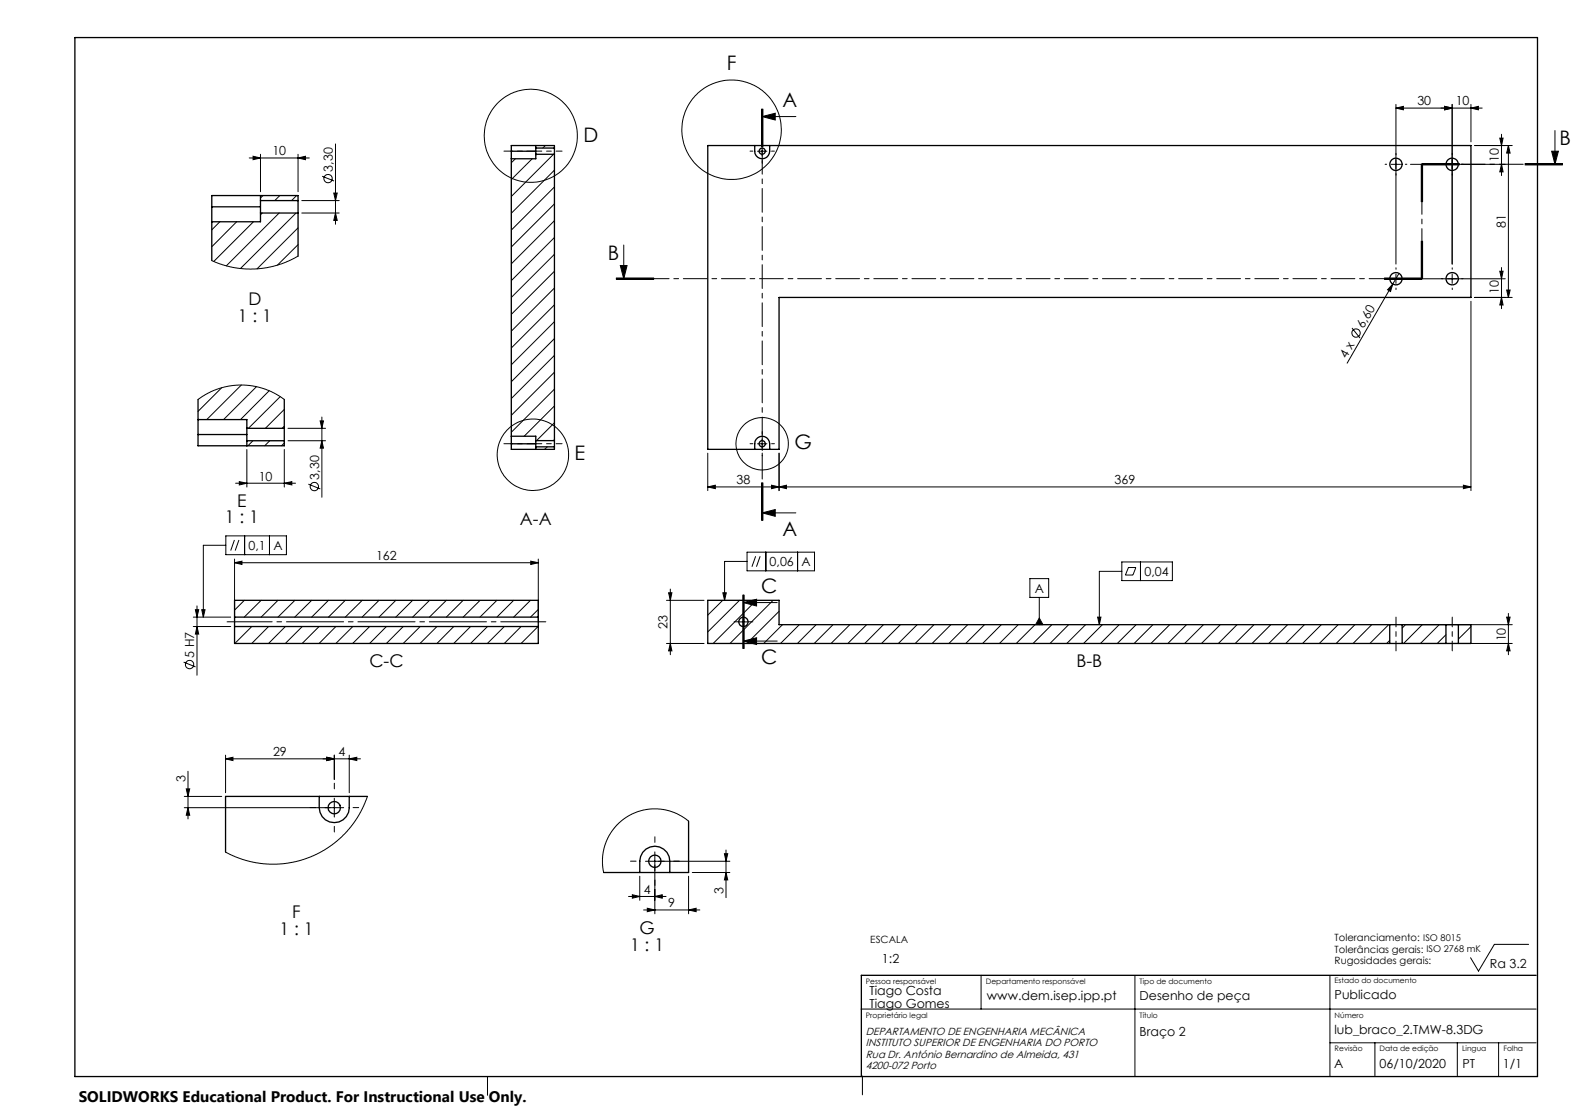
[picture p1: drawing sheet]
<svg xmlns="http://www.w3.org/2000/svg" width="420mm" height="297mm" viewBox="0 0 420 297" stroke-linecap="round" stroke-linejoin="round" font-family="sans-serif">
<g fill="none" stroke="#000" stroke-width=".35">
<path d="M20 10h390v277h-390zM142.9 39.5v1.6M142.9 38.8v.7M142.9 39.5h4.9M147.8 39.5v1.6M147.8 39.5v-.7h-11.5v1.5M188.7 38.8h203.6v40.5h-184.5v40.5h-19.1zM201.3 38.8a2.7 2.7 0 0 0 1.3 3.4 1.98 1.98 0 0 0 2.6-1.9v-1.5M56.5 55.1v4M56.5 59.1v10.4M56.5 55.1h13M69.5 53.5v3.3"/>
<path d="M69.5 56.8v2.3h-13M69.5 52.1v1.4M69.5 56.8h10M69.5 53.5h10M79.5 53.5v3.3M79.5 53.5v-1.4h-23v3M79.5 56.8v11.5M136.3 40.3v2M136.3 42.3v74M136.3 40.3h6.6M142.9 41.1v1.2h-6.6M142.9 41.1h4.9"/>
<path d="M147.8 41.1v76.4M52.8 111.9v3.9M52.8 111.9h13v2.3M52.8 106.5v5.4M52.8 115.8v3h23v-1.3M52.8 115.8h13M65.8 114.2v3.3M65.8 114.2h10M65.8 117.5v1.3M65.8 117.5h10M75.8 114.2v3.3M75.8 106.5v7.7"/>
<path d="M136.3 116.3v2M136.3 118.3v1.5h11.5v-.7M136.3 116.3h6.6v1.2M136.3 118.3h6.6M142.9 117.5v1.6M142.9 119.1v.7M142.9 117.5h4.9M142.9 119.1h4.9M147.8 117.5v1.6M201.3 119.8a2.8 2.8 0 0 1 .8-3.1 2 2 0 0 1 2.1-.2 2 2 0 0 1 1 1.8v1.5M62.5 164.5v2.5M62.5 167v4.6h81v-4.6"/>
<path d="M62.5 164.5v-4.4h81v4.4M62.5 164.5h81M62.5 167h81M143.5 164.5v2.5M370.6 171.6h3.3M370.6 166.5h3.3M370.6 166.5h-162.8v-6.4h-19.1v11.5h181.9M370.6 166.5v5.1M373.9 166.5h11.7M373.9 171.6h11.7M373.9 166.5v5.1M385.6 171.6h3.3"/>
<path d="M385.6 166.5h3.3M385.6 166.5v5.1M388.9 166.5h3.4v5.1h-3.4M388.9 166.5v5.1M85.1 212.3v3a4 4 0 0 0 4 4 4 4 0 0 0 4-4v-3M98 212.3h-37.9v14.9M183.6 218.9v13.7h-22.6M170.6 232.6v-3a4 4 0 0 1 4-4 4 4 0 0 1 4 4v3M409.6 260h-179.9v27"/>
<circle cx="203.3" cy="40.3" r=".83"/>
<circle cx="372.3" cy="43.8" r="1.65"/>
<circle cx="387.2" cy="43.8" r="1.65"/>
<circle cx="372.3" cy="74.3" r="1.65"/>
<circle cx="387.2" cy="74.3" r="1.65"/>
<circle cx="203.3" cy="118.3" r=".83"/>
<circle cx="198.2" cy="165.8" r="1.26"/>
<circle cx="89.1" cy="215.3" r="1.66"/>
<circle cx="174.6" cy="229.6" r="1.65"/>
</g>
<g fill="none" stroke="#000" stroke-width=".27">
<path d="M89.5 38.4v21.4M145.4 38.8l-.7 .7M203.1 29.1v10M203.2 31.1h9M203.2 31.1l3.5-.9v1.8zM203.3 29.1l-.1 12.5M203.4 29.1v10M372.3 28.8l1.9-.4v.9zM372.3 27.8v42.6M372.3 28.8h23M385.2 28.4l2 .4-2 .5zM387.2 27.8v42.6"/>
<path d="M392.3 28.8l1.9-.4v.9zM392.3 27.8v10M399.9 36.8h.9l-.4 2zM400.4 35.8v11M402.2 38.8l.5 2h-.9zM402.2 38.8v40.5M403.3 38.8h-10.1M414.7 34.8v9M58.6 59.1l-2.1 2.2M63.1 59.1l-6.6 6.7M66.5 42.1h16M67.5 41.7l2 .4-2 .5z"/>
<path d="M67.6 59.1l-10.6 10.6M69.5 41.1v10M70 56.8l-.5 .5M70.1 52.1l-.6 .7M74.4 56.8l-14 14.1M74.6 52.1l-1.3 1.4M79 56.8l-14.9 14.8M79.1 52.1l-1.3 1.4M79.5 42.1l2-.4v.9zM79.5 41.1v10M80.5 53.5h10M80.5 56.8h10"/>
<path d="M85.9 47l3.2 1.3M89 51.5h.9l-.4 2zM89.5 56.8l.4 2h-.9zM137.4 42.3l-1.1 1.1M141.9 42.3l-5.6 5.6M143.1 41.1l-.2 .3M147.6 41.1l-11.3 11.3M147.8 45.4l-11.5 11.5M147.8 49.8l-11.5 11.5M147.8 54.4l-11.5 11.5M147.8 58.8l-11.5 11.5M202 40.3h2.5"/>
<path d="M371 43.8h2.5M376.1 43.8h25.3M379 43.8v10M379.2 43.8v10M379.2 43.6h10M379.2 44h10M379.4 43.8v10M400.4 43.8l.4 2h-.9zM406.7 43.8h10M406.7 43.6h10M406.7 44h10M413.8 40.3h1.8l-.9 3.5z"/>
<path d="M79.5 68.3l-3.1 1.5-2.4 .9-3 .7-2.9 .3h-2.6l-3.4-.4-3.3-.9-2.3-.9M79.5 60.7l-11 11M79.5 65.2l-5.5 5.5M147.8 63.3l-11.5 11.5M147.8 67.8l-11.5 11.5M147.8 72.3l-11.5 11.5M147.8 76.8l-11.5 11.5M164.3 74.3h10M164.3 74.1h10M164.3 74.5h10M165.4 70.8h1.8l-.9 3.5zM166.3 65.3v9"/>
<path d="M369.2 74.1h10M369.2 74.5h10M371 74.3h2.5M371.4 75.7l-.6 2-.8-.4zM372.3 73.1v2.5M373.1 72.9l-13.9 23.9M376.1 74.3h25.3M379 64.3v10M379.2 64.3v10h-10M379.4 64.3v10M387.2 73.1v2.5M393.2 79.3h10.1"/>
<path d="M399.9 72.3h.9l-.4 2zM400.4 71.3v11M400.4 79.3l.4 2h-.9zM401.8 77.3h.9l-.5 2zM147.8 81.3l-11.5 11.5M147.8 85.8l-11.5 11.5M147.8 90.3l-11.5 11.5M147.8 94.8l-11.5 11.5M147.8 99.2l-11.5 11.5M360.5 87.5l2.2 2.6M392.3 80.3v50.5M52.8 106.5l2.2-1.4 2.9-1.4 3.2-.8 2.4-.2 3.5 .1 3.3 .8 2.9 1.2 2.6 1.7"/>
<path d="M59.1 103.4l-6.3 6.3M64.3 102.7l-9.2 9.2M65.8 119.8v10.1M67.5 117.5l-1.4 1.3M68.4 103.1l-8.8 8.8M71.8 104.2l-7.7 7.7M71.9 117.5l-1.3 1.3M74.7 105.8l-8.4 8.4M75.8 119.8v10.1M75.8 109.1l-5 5.1M75.8 113.6l-.6 .6M75.8 118.1l-.7 .7"/>
<path d="M76.8 117.5h10M76.8 114.2h10M85.4 112.2h.9l-.5 2zM85.8 111.2v21.4M85.8 117.5l.5 2h-.9zM145.9 119.1l-.7 .7M147.8 103.7l-11.5 11.5M147.8 108.2l-8 8.1M147.8 112.7l-4.7 4.8M147.8 117.2l-.2 .3M202 118.3h2.5M203.2 117v2.6"/>
<path d="M62.8 128.8h16M63.8 128.4l2 .4-2 .5zM75.8 128.8l2-.4v.9zM82.2 129.1l3.2 1.2M188.7 129.8l2-.4v.9zM188.7 129.8h203.6M188.7 120.8v10M203.1 128.7v10M203.2 136.7h9M203.2 136.7l3.5-.8v1.8zM203.3 128.7v10M203.4 128.7v10z"/>
<path d="M205.7 129.4l2.1 .4-2.1 .5zM207.8 129.8l1.9-.4v.9zM207.8 120.8v10M390.2 129.4l2.1 .4-2.1 .5zM60.2 142.9h16.2v5h-16.2zM60.2 145.4h-6v19.1M62.5 144l-1 2.8M62.5 150l2-.4v.9zM62.5 149v17M62.5 150h81M63.7 144l-1 2.8M65.2 142.9v5"/>
<path d="M71.9 142.9v5M141.5 149.6l2 .4-2 .5zM143.5 149v17M178.3 158h.9l-.4 2.1zM178.8 157.1v17.5M192.8 158h.9l-.5 2.1zM198.1 158.6v14.3M198.3 158.6v14.3M198.4 158.6v14.3M199.2 147.2h18v5h-18zM199.2 149.7h-6v10.4M201.5 148.3l-1 2.8"/>
<path d="M202.7 148.3l-1 2.8M204.2 147.2v5M212.7 147.2v5M274.6 154.3h5v5h-5zM277.1 159.3v7.2M299.2 149.8h13.4v5h-13.4zM299.2 152.3h-6v14.2M300.9 151.3h2l-.8 2h-2zM304.1 149.8v5M49 176.5l3.1 1.3M51.5 164.5h10M51.5 167h10"/>
<path d="M52.1 162.6h.9l-.5 1.9zM52.5 167l.5 2h-.9zM52.5 161.5v18.5M53.8 162.6h.9l-.5 1.9zM62.7 167l-.2 .1M65.2 160.1l-2.7 2.6M67.1 167l-4.5 4.6M69.6 160.1l-4.5 4.4M71.6 167l-4.5 4.6M74.1 160.1l-4.5 4.4M76.1 167l-4.5 4.6M78.6 160.1l-4.5 4.4"/>
<path d="M80.6 167l-4.5 4.6M83.1 160.1l-4.5 4.4M85.1 167l-4.5 4.6M87.6 160.1l-4.5 4.4M89.6 167l-4.5 4.6M92.1 160.1l-4.5 4.4M94.1 167l-4.5 4.6M96.6 160.1l-4.5 4.4M98.6 167l-4.5 4.6M101.1 160.1l-4.5 4.4M103 167l-4.4 4.6M105.6 160.1l-4.5 4.4"/>
<path d="M107.5 167l-4.5 4.6M110 160.1l-4.4 4.4M112 167l-4.5 4.6M114.5 160.1l-4.5 4.4M116.5 167l-4.5 4.6M119 160.1l-4.5 4.4M121 167l-4.5 4.6M123.5 160.1l-4.5 4.4M125.5 167l-4.5 4.6M128 160.1l-4.5 4.4M130 167l-4.5 4.6M132.5 160.1l-4.5 4.4"/>
<path d="M134.5 167l-4.5 4.6M137 160.1l-4.5 4.4M139 167l-4.5 4.6M141.5 160.1l-4.5 4.4M143.5 167l-4.5 4.6M143.5 162.5l-2 2M143.5 171.4l-.1 .2M177.7 171.6h10M177.7 160.1h10M178.8 171.6l.4 1.9h-.9zM192.7 160.1l-4 3.9M197 165.8h2.5"/>
<path d="M197.2 160.1l-8.5 8.4M198.2 164.5v2.5M198.2 160.7h9.1M198.2 170.9h9.1M198.2 160.7l3.6-.9v1.8zM198.2 170.9l3.6-.9v1.8zM201.7 160.1l-11.5 11.5M206.2 160.1l-11.5 11.5M207.8 163l-8.6 8.6M208.7 166.5l-5 5.1M213.1 166.5l-5 5.1M217.6 166.5l-4.9 5.1"/>
<path d="M222.1 166.5l-5 5.1M226.6 166.5l-5 5.1M231.1 166.5l-5 5.1M235.6 166.5l-5 5.1M240.1 166.5l-5 5.1M244.6 166.5l-5 5.1M249.1 166.5l-5 5.1M253.6 166.5l-5 5.1M258.1 166.5l-5.1 5.1M262.5 166.5l-5 5.1M267 166.5l-5 5.1M271.5 166.5l-5 5.1"/>
<path d="M276 166.5l-5 5.1M277.1 164.8l1 1.7h-1.9zM280.5 166.5l-5 5.1M285 166.5l-5 5.1M289.5 166.5l-5 5.1M292.7 164.5h.9l-.4 2zM294 166.5l-5 5.1M298.5 166.5l-5 5.1M303 166.5l-5 5.1M307.4 166.5l-5 5.1M311.9 166.5l-5 5.1M316.4 166.5l-5 5.1"/>
<path d="M320.9 166.5l-5 5.1M325.4 166.5l-5 5.1M329.9 166.5l-5 5.1M334.4 166.5l-5 5.1M338.9 166.5l-5 5.1M343.4 166.5l-5.1 5.1M347.8 166.5l-4.9 5.1M352.4 166.5l-5.1 5.1M356.8 166.5l-5 5.1M361.3 166.5l-5 5.1M365.8 166.5l-5 5.1M370.3 166.5l-5 5.1"/>
<path d="M370.6 170.7l-.8 .9M374.8 166.5l-.9 1M374.9 171.6h28.4M374.9 166.5h28.4M379.3 166.5l-5 5.1M383.8 166.5l-5 5.1M385.6 169.2l-2.3 2.4M392.3 167.1l-3.4 3.3M401.8 164.5h.9l-.5 2zM402.2 171.6l.5 1.9h-.9zM402.2 163.5v11.1M49.1 212.3h10"/>
<path d="M49.7 210.3h.9l-.5 2zM50.1 215.3l.5 2h-.9zM50.1 205.6v12.7M60.1 202.3l2-.4v.9zM60.1 201.3v10M60.1 202.3h36M87.1 201.9l2 .4-2 .5zM89.1 201.3v6.5M89.1 212.8v5M91.7 215.3h-42.6M93.1 202.3l2-.4v.9zM93.1 201.3v10"/>
<path d="M98 212.3l-2 4.6-1.8 2.7-1.9 2.4-1.8 1.7-2.5 2-2.6 1.5-2.6 1.3-3.1 1-3.1 .6-2.7 .3h-2.8l-2.9-.4-2.7-.6-2.8-1-2.6-1.2M183.6 218.9l-1.6-1.2-2.1-1-2.2-.7-2.3-.4-3.7 .3-1.9 .6-2.4 1.2-1.8 1.2-1.7 1.7-1.1 1.5-1 1.9-.7 2.1-.4 2.2v2.1l.3 2.2M167.6 239h10M168.6 238.5l2 .5-2 .5zM170.6 233.6v6.4M174.6 239l2-.5v1zM174.6 227.1v16.5M183.6 233.6v10M184.6 232.6h10M193.2 227.6h.9l-.5 2zM193.6 232.6l.5 2h-.9zM193.6 226.6v12.7"/>
<path d="M194.6 229.6h-22.5M171.6 242.6h15M172.6 242.1l2 .5-2 .5zM183.6 242.6l2-.5v1zM407.6 251.8h-9.1l-4.2 7.1-2.2-3.6M229.6 269h180M261.6 260v9M302.6 260v27M354.6 260v27M354.6 278h55M366.6 278v9M388.6 278v9"/>
<path d="M399.6 278v9M130 287v5M230 286.9v5"/>
<circle cx="141.5" cy="36.2" r="12.4"/>
<circle cx="195.1" cy="34.6" r="13.3"/>
<circle cx="87.5" cy="47.6" r="1.12"/>
<circle cx="361.6" cy="88.8" r="1.11"/>
<circle cx="203.2" cy="118.3" r="7"/>
<circle cx="83.8" cy="129.7" r="1.11"/>
<circle cx="142.1" cy="121.2" r="9.5"/>
<circle cx="50.6" cy="177.2" r="1.12"/>
</g>
<path d="M203.3 29.1v109.6" fill="none" stroke="#000" stroke-width=".27" stroke-dasharray="6.3 1.3 1.3 1.3" stroke-dashoffset="-.9"/>
<path d="M416.7 43.8h-37.5" fill="none" stroke="#000" stroke-width=".27" stroke-dasharray="6.3 1.3 1.3 1.3" stroke-dashoffset="-.3"/>
<path d="M379.2 43.8v30.5" fill="none" stroke="#000" stroke-width=".27" stroke-dasharray="6.3 1.3 1.3 1.3" stroke-dashoffset="3.2"/>
<path d="M379.2 74.3h-214.9" fill="none" stroke="#000" stroke-width=".27" stroke-dasharray="6.3 1.3 1.3 1.3" stroke-dashoffset="2.4"/>
<path d="M198.3 158.6v14.3" fill="none" stroke="#000" stroke-width=".27" stroke-dasharray="6.3 1.3 1.3 1.3" stroke-dashoffset="1.1"/>
<g fill="none" stroke="#000" stroke-width=".27" stroke-dasharray="15.2 1.3 1.3 1.3">
<path d="M203.3 37.8v-.8M200.8 40.3h-.8M203.3 42.8v.7M205.8 40.3h.7M369.8 43.8h-.4M372.3 41.3v-.4M372.3 46.3v.4M374.8 43.8h.4M384.8 43.8h-.4M387.3 41.3v-.4M387.3 46.3v.4M389.8 43.8h.4"/>
<path d="M369.8 74.3h-.4M372.3 71.8v-.4M372.3 76.8v.4M374.8 74.3h.4M384.8 74.3h-.4M387.3 71.8v-.4M387.3 76.8v.4M389.8 74.3h.4M200.8 118.3h-.8M203.3 115.8v-.8M205.8 118.3h.7M203.3 120.8v.7"/>
<path d="M197 165.8h-1.2M198.3 164.5v-1.2M198.3 167v1.3M199.5 165.8h1.3M84.2 215.3h-1.5M89.2 210.3v-1.5M94.2 215.3h1.5M89.2 220.3v1.5M169.6 229.6h-1.5M174.6 224.6v-1.5M174.6 234.6v1.5M179.6 229.6h1.5"/>
</g>
<path d="M60.6 165.8h85" fill="none" stroke="#000" stroke-width=".27" stroke-dasharray="15.2 1.3 1.3 1.3" stroke-dashoffset="3.2"/>
<path d="M142.9 40.3h-8.5M142.9 118.3h-8.5" fill="none" stroke="#000" stroke-width=".27" stroke-dasharray="15.2 1.3 1.3 1.3" stroke-dashoffset="12.9"/>
<path d="M149.9 40.3h-7M149.9 118.3h-7" fill="none" stroke="#000" stroke-width=".27" stroke-dasharray="15.2 1.3 1.3 1.3" stroke-dashoffset="13.6"/>
<path d="M372.3 164.5v9M387.3 164.5v9" fill="none" stroke="#000" stroke-width=".27" stroke-dasharray="15.2 1.3 1.3 1.3" stroke-dashoffset="12.6"/>
<g fill="#000">
<path d="M371.4 75.7l-.6 2-.8-.4z"/>
<path d="M203.2 31.1l3.5-.9v1.8zM203.2 136.7l3.5-.8v1.8z"/>
<path d="M385.2 28.4l2 .4-2 .5zM372.3 28.8l1.9-.4v.9zM390.2 129.4l2.1 .4-2.1 .5zM207.8 129.8l1.9-.4v.9zM87.1 201.9l2 .4-2 .5zM60.1 202.3l2-.4v.9zM183.6 242.6l2-.5v1zM172.6 242.1l2 .5-2 .5zM174.6 239l2-.5v1zM168.6 238.5l2 .5-2 .5z"/>
<path d="M385.2 28.4l2 .4-2 .5zM392.3 28.8l1.9-.4v.9zM188.7 129.8l2-.4v.9zM205.7 129.4l2.1 .4-2.1 .5zM63.8 128.4l2 .4-2 .5zM75.8 128.8l2-.4v.9zM67.5 41.7l2 .4-2 .5zM79.5 42.1l2-.4v.9zM87.1 201.9l2 .4-2 .5zM93.1 202.3l2-.4v.9z"/>
<path d="M402.2 38.8l.5 2h-.9zM401.8 77.3h.9l-.5 2zM399.9 72.3h.9l-.4 2zM400.4 79.3l.4 2h-.9zM402.2 171.6l.5 1.9h-.9zM401.8 164.5h.9l-.5 2zM178.8 171.6l.4 1.9h-.9zM178.3 158h.9l-.4 2.1zM89 51.5h.9l-.4 2zM89.5 56.8l.4 2h-.9zM193.2 227.6h.9l-.5 2zM193.6 232.6l.5 2h-.9z"/>
<path d="M400.4 43.8l.4 2h-.9zM399.9 36.8h.9l-.4 2zM85.8 117.5l.5 2h-.9zM85.4 112.2h.9l-.5 2zM50.1 215.3l.5 2h-.9zM49.7 210.3h.9l-.5 2z"/>
<path d="M413.8 40.3h1.8l-.9 3.5zM165.4 70.8h1.8l-.9 3.5z"/>
<path d="M62.5 150l2-.4v.9zM141.5 149.6l2 .4-2 .5z"/>
<path d="M52.1 162.6h.9l-.5 1.9zM52.5 167l.5 2h-.9z"/>
<path d="M198.2 160.7l3.6-.9v1.8zM198.2 170.9l3.6-.9v1.8z"/>
<path d="M292.7 164.5h.9l-.4 2zM192.8 158h.9l-.5 2.1zM277.1 164.8l1 1.7h-1.9zM53.8 162.6h.9l-.5 1.9z"/>
</g>
<g font-size="5.3">
<text x="193.9" y="18.7">F</text>
<text x="208.7" y="28.6">A</text>
<text x="155.6" y="37.7">D</text>
<text x="415.9" y="38.7">B</text>
<text x="162.1" y="69.2">B</text>
<text x="211.8" y="119.8">G</text>
<text x="153.2" y="122.7">E</text>
<text x="208.7" y="142.8">A</text>
<text x="203" y="158.1">C</text>
<text x="203" y="177">C</text>
</g>
<g font-size="4.7">
<text x="66.3" y="81.3">D</text>
<text x="63.5" y="85.8">1 : 1</text>
<text x="63.3" y="135">E</text>
<text x="60" y="139.6">1 : 1</text>
<text x="138.7" y="139.9">A-A</text>
<text x="98.5" y="177.9">C-C</text>
<text x="287.1" y="177.9">B-B</text>
<text x="77.9" y="244.7">F</text>
<text x="74.5" y="249.2">1 : 1</text>
<text x="170.5" y="248.9">G</text>
<text x="168" y="253.4">1 : 1</text>
</g>
<text font-size="4.1" x="21" y="293.7">SOLIDWORKS Educational Product. For Instructional Use Only.</text>
<g font-size="3.3">
<text x="378" y="28.1">30</text>
<text x="388.2" y="28.1">10</text>
<text x="72.6" y="41.4">10</text>
<text x="88.7" y="45.8" transform="rotate(-90 88.7 45.8)">3,30</text>
<text x="399.7" y="43.2" transform="rotate(-90 399.7 43.2)">10</text>
<text x="401.5" y="60.9" transform="rotate(-90 401.5 60.9)">81</text>
<text x="399.7" y="78.4" transform="rotate(-90 399.7 78.4)">10</text>
<text x="363.6" y="87.8" transform="rotate(-60 363.6 87.8)">6,60</text>
<text x="359.1" y="95.6" transform="rotate(-60 359.1 95.6)">4 x</text>
<text x="69" y="128.1">10</text>
<text x="85.1" y="127.9" transform="rotate(-90 85.1 127.9)">3,30</text>
<text x="196.4" y="129.1">38</text>
<text x="297.2" y="129.1">369</text>
<text x="66.3" y="146.6">0,1</text>
<text x="72.9" y="146.6">A</text>
<text x="100.3" y="149.3">162</text>
<text x="205.2" y="150.9">0,06</text>
<text x="213.7" y="150.9">A</text>
<text x="305.2" y="153.6">0,04</text>
<text x="275.9" y="158">A</text>
<text x="178" y="167.6" transform="rotate(-90 178 167.6)">23</text>
<text x="401.5" y="171" transform="rotate(-90 401.5 171)">10</text>
<text x="51.8" y="175.3" transform="rotate(-90 51.8 175.3)">5 H7</text>
<text x="72.8" y="201.6">29</text>
<text x="90.2" y="201.6">4</text>
<text x="49.4" y="208.4" transform="rotate(-90 49.4 208.4)">3</text>
<text x="171.7" y="238.3">4</text>
<text x="192.9" y="238.4" transform="rotate(-90 192.9 238.4)">3</text>
<text x="178.2" y="241.9">9</text>
<text x="235.2" y="256.7">1:2</text>
<text x="397.3" y="258.2">Ra 3.2</text>
<text x="231.8" y="265.3">Tiago Costa</text>
<text x="231.8" y="268.8">Tiago Gomes</text>
<text x="263.2" y="266.5">www.dem.isep.ipp.pt</text>
<text x="303.9" y="266.5">Desenho de peça</text>
<text x="355.9" y="266.5">Publicado</text>
<text x="355.8" y="275.7">lub_braco_2.TMW-8.3DG</text>
<text x="303.9" y="276.1">Braço 2</text>
<text x="355.8" y="284.7">A</text>
<text x="367.9" y="284.7">06/10/2020</text>
<text x="390" y="284.7">PT</text>
<text x="400.8" y="284.7">1/1</text>
</g>
<g font-size="2.8">
<text x="230.9" y="276">DEPARTAMENTO DE ENGENHARIA MECÂNICA</text>
<text x="230.9" y="282">Rua Dr. António Bernardino de Almeida, 431</text>
<text x="230.9" y="279">INSTITUTO SUPERIOR DE ENGENHARIA DO PORTO</text>
<text x="230.9" y="285">4200-072 Porto</text>
</g>
<g font-size="2.7">
<text x="232.1" y="251.4">ESCALA</text>
<text x="355.9" y="250.8">Toleranciamento: ISO 8015</text>
<text x="355.9" y="254">Tolerâncias gerais: ISO 2768 mK</text>
<text x="355.9" y="257.1">Rugosidades gerais:</text>
</g>
<g font-size="2">
<text x="230.9" y="262.3">Pessoa responsável</text>
<text x="262.9" y="262.3">Departamento responsável</text>
<text x="303.9" y="262.3">Tipo de documento</text>
<text x="355.9" y="262.1">Estado do documento</text>
<text x="230.9" y="271.3">Proprietário legal</text>
<text x="303.9" y="271.3">Título</text>
<text x="355.9" y="271.3">Número</text>
<text x="355.9" y="280.3">Revisão</text>
<text x="367.9" y="280.3">Data de edição</text>
<text x="389.9" y="280.3">Lingua</text>
<text x="400.9" y="280.3">Folha</text>
</g>
</svg>
